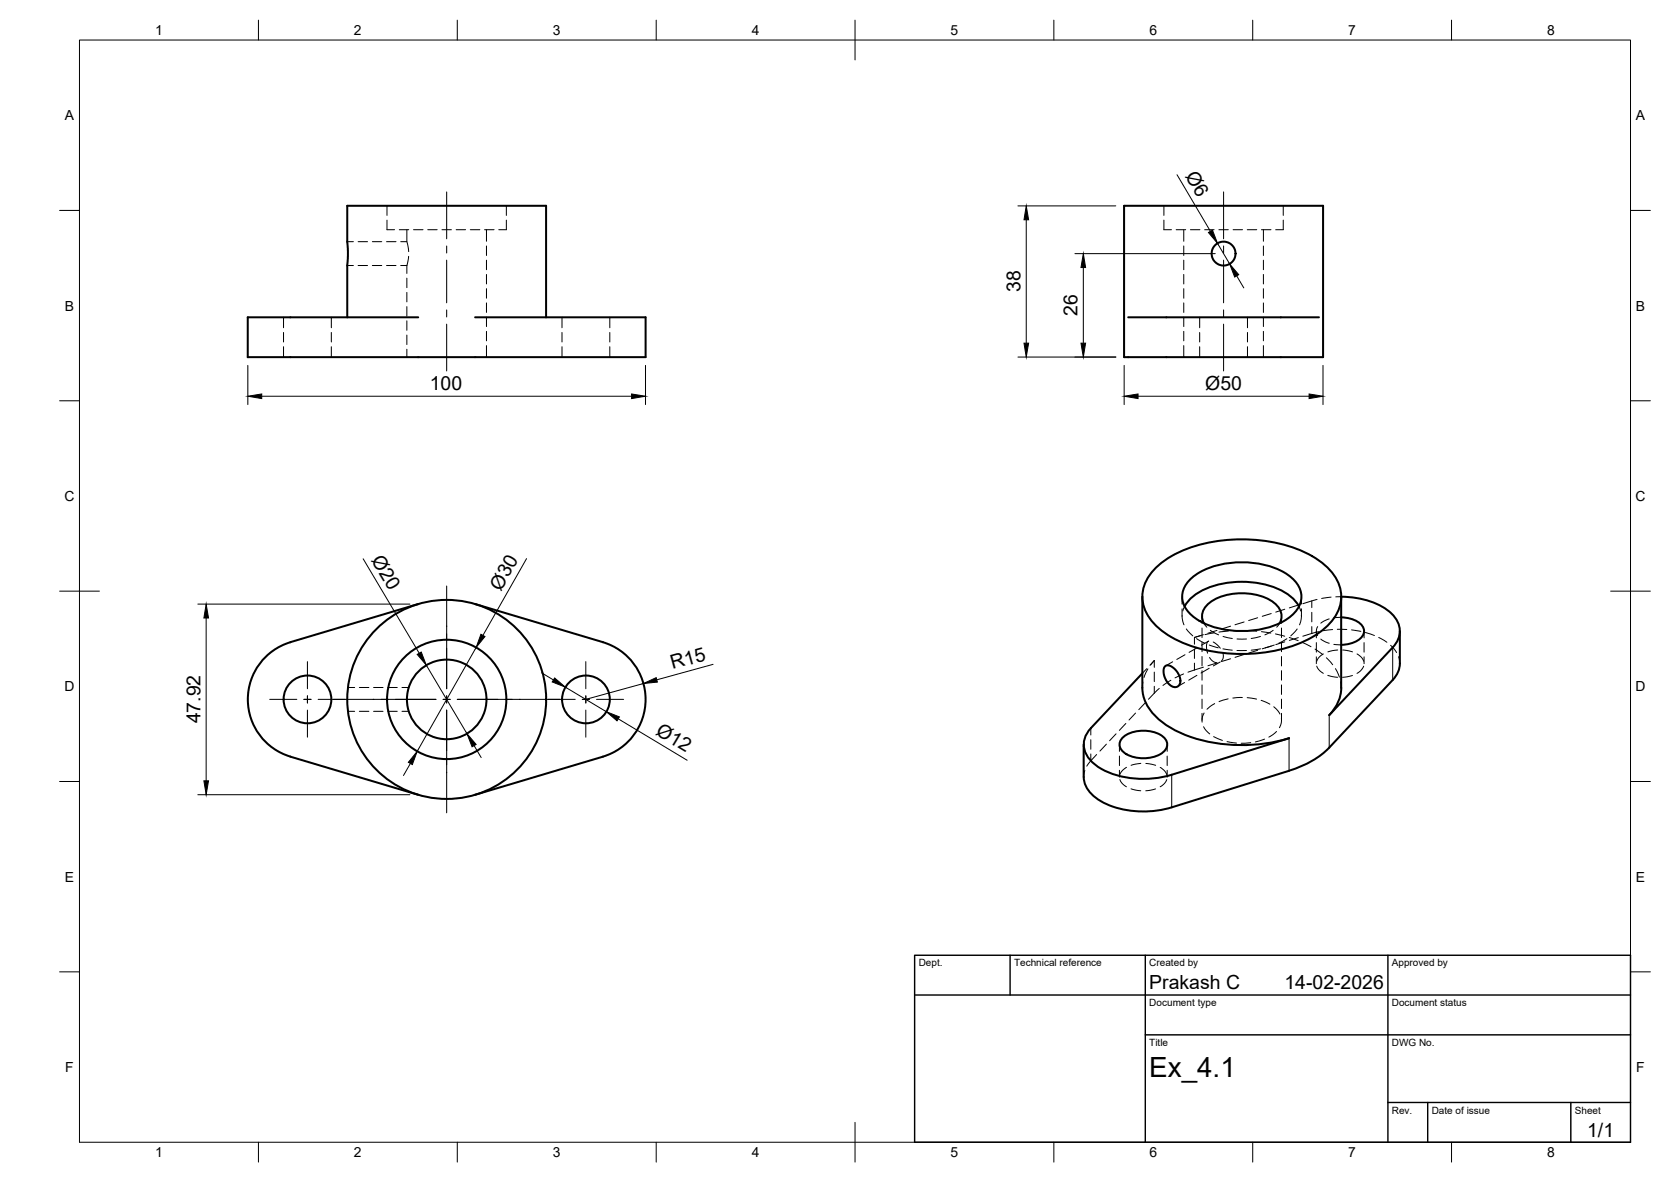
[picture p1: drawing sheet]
<svg xmlns="http://www.w3.org/2000/svg" width="420mm" height="297mm" viewBox="0 0 420 297" stroke-linecap="round" stroke-linejoin="round" font-family="sans-serif">
<!-- layer: Hidden -->
<g fill="none" stroke="#000" stroke-width=".25">
<path d="M97.3 55.3v2.4h1.9M97.3 51.7v2.4M100.4 57.7h2.4M102.3 57.7v3h-1.5M104 57.7h2.4M107.5 57.7h2.4M111.1 57.7h2.4M114.7 57.7h2.4M118.3 57.7h2.3M121.8 57.7h2.4M122.3 57.7v2.9M127.3 55.3v2.4h-1.9"/>
<path d="M127.3 51.7v2.4M292.7 55.3v2.4h1.9M292.7 51.7v2.4M295.7 57.7h2.4M297.6 57.7v2.9M299.3 57.7h2.4M302.9 57.7h2.4M306.5 57.7h2.3M310 57.7h2.4M313.6 57.7h2.4M317.2 57.7h2.4M317.7 57.7v2.9"/>
<path d="M322.7 55.3v2.4h-1.9M322.7 51.7v2.4M71.3 79.7v2.7M83.3 79.7v2.7M87.3 66.7h1.6M87.3 60.7h1.6M90 66.7h2.4M90 60.7h2.4M93.6 66.7h2.4M93.6 60.7h2.4M97.2 66.7h2.4M97.2 60.7h2.4"/>
<path d="M100.8 66.7h1.5M102.3 66.7v2M102.3 69.9v2.4M102.3 73.5v2.4M102.3 77.1v2.3M102.4 60.9l.4 2.3M102.7 64.4l-.4 2.3M122.3 61.8v2.4M122.3 65.4v2.4M122.3 69v2.4M122.3 72.5v2.4M122.3 76.1v2.4"/>
<path d="M122.3 79.7v2.4M141.3 79.7v2.7M153.3 79.7v2.7M297.6 61.8v2.4M297.6 65.4v2.4M297.6 69v2.4M297.6 72.5v2.4M297.6 76.1v2.4M297.6 79.7v2.4M301.6 79.7v2.7M313.7 79.7v2.7M317.7 61.8v2.4"/>
<path d="M317.7 65.4v2.4M317.7 69v2.4M317.7 72.5v2.4M317.7 76.1v2.4M317.7 79.7v2.4M71.3 83.6v2.3M71.3 87.1v2.7M83.3 83.6v2.3M83.3 87.1v2.7M102.3 80.6v2.4M102.3 84.2v2.4M102.3 87.8v2"/>
<path d="M122.3 83.3v2.3M122.3 86.9v2.9M141.3 83.6v2.3M141.3 87.1v2.7M153.3 83.6v2.3M153.3 87.1v2.7M297.6 83.3v2.3M297.6 86.9v2.9M301.6 83.6v2.3M301.6 87.1v2.7M313.7 83.6v2.3M313.7 87.1v2.7"/>
<path d="M317.7 83.3v2.3M317.7 86.9v2.9M297.2 150v1.8M297.2 153v1.9M297.2 154.7l.2 1.5 .3 .8M297.8 152.4l-.4 1.1M298.3 158.1l1.6 1.7M302.2 154.9v1.7M302.2 157.8v2.4M302.6 159.5l-2.3 .7 1.5-.4M302.7 156.6l.7 1M304.3 158.4l2.1 1.1"/>
<path d="M305.3 159l-2.3 .5M306 158.4l-2.3 .7M307.5 159.9l2.4 .6M308.9 158.6l-2.4 .2M309.4 157.4l-2.3 .7M312.4 158.5h-2.4M312.8 156.3l-2.3 .7M313.6 158.5l2.4 .1M316.2 155.2l-2.2 .7M316.9 159.9l-2.3 .6M317.2 158.7l2.3 .4M319.6 154.2l-2.2 .7"/>
<path d="M320.1 158.4l-2 1.1M320.7 159.3l2.3 .6M321.8 156.6l-.8 1M322.2 154.9v1.7M322.2 157.8v2.4M323 153.1l-2.2 .7M326.2 158.1l-1.7 1.7M326.5 152l-2.3 .8M326.6 152.4l.4 1.2M327.2 154.7l-.2 1.5-.3 .8M327.2 150v1.8M327.2 153v1.9"/>
<path d="M331 158.6v1.7M331.2 150.7l-3.6 1M331.3 157.5l-.3 1.1 .3 1.1M331.5 158.7l-3.9 1.2M334.2 155.5l-2.1 1.1M334.7 150.1l-2.4 .3M335.1 158.2l-2.4 .3M336.3 158.1l2.3 .1M337.2 155.1l-1.8 .2M337.2 150h-1.3M339.8 158.3l2.4 .4M343 158.6v1.7"/>
<path d="M343.3 158.9l2.3 .8M87.5 178.8h1.7M87.5 172.8h1.7M90.4 178.8h2.4M90.4 172.8h2.4M93.9 178.8h2.4M93.9 172.8h2.4M97.5 178.8h2.4M97.5 172.8h2.4M101.1 178.8h1.7M101.1 172.8h1.7M285.5 179.2l-1.6 1.7"/>
<path d="M287.4 171.4l-.2 1.5M288 176.6l-1.7 1.7M288.3 168l-1.1 1.2M288.6 168.1l-.9 2.2M289.3 167.1l.9-1.1-1.1 1.2M291.5 173l-2.7 2.7M294.4 170.9l-2 1.4M294.9 166.3l-1.8 1M297.6 169.4l-2.2 1M297.9 171.5l-1.8 1M298 164.5l-2.1 1.2M300.9 160.5l2.1 1.2"/>
<path d="M300.9 169.7l-2 1.2M301.1 162.8l-2.1 1.1M302.2 161.4v2.4M302.2 165v2.4M302.2 168.5v2.4M302.2 172.1v2.4M302.2 175.7v2.4M302.2 179.3v1.7M302.6 167.7l-3.9 1.2M302.8 179.2l-.4 .9-.1 1.4M303.8 161.1l-1.7 1M303.9 161.1l-.3 .3-.2 .8 .2 2"/>
<path d="M304 167.9l-2 1.2M304.1 162.1l2.2 .7M304.1 165.2l.8 1 1.1 .3M305.1 161.3l.9 .7 .8 .9M305.4 176.8l-1.9 1.4M306 166.6l-2.3 .7M306.8 166.4l-1.7 1M307.4 163.9l.2 1.2-.5 1M307.5 163.1l2.3 .3M308.8 175.6l-2.3 .7M309.4 165.6l-2.3 .7M311 163.5h2.4"/>
<path d="M311 160.6h2.4M312.4 175.3l-2.4 .1M312.8 164.5l-2.3 .7M313.6 175.3l2.4 .4M316.2 163.4l-2.2 .7M316.9 163.1l-2.3 .3M317.1 176l2.2 1M319.6 162.4l-2.2 .7M320.3 177.6l1.1 1.1 .4 .7M320.4 162.1l-2.3 .7M322.2 161.4v2.4M322.2 165v2.4"/>
<path d="M322.2 168.5v2.4M322.2 172.1v2.4M322.2 175.7v2.4M322.2 179.3v1.7M323 161.3l-2.2 .7M323.6 160.5l-2.1 1.2M324.2 160.2l2.2 .8M326.5 160.2l-2.3 .7M327.5 161.5l2.1 1M330.7 163.1l1.9 1.4M331 161.5v2.4M331 165.1v1.7"/>
<path d="M331.1 167.4l.8 1.2 .8 .6M332.1 160.6l2.1 1.1M332.7 164.3l-.9 .8-.7 1.1M333.5 165.3l1.6 1.8M333.9 169.7l2.4 .5M335.4 161.9l1.8 .2M335.8 168l1 2.2M336.4 163.4l-2.5 .4M337.1 171.3l.1 1.6M337.6 163.4l2.5 .4M340.1 169.7l-2.5 .5M341.2 164.3l1.1 .8 .6 1.1"/>
<path d="M342.9 167.4l-.6 .9-1.1 .9M343 161.5v2.4M343 165.1v1.7M346.7 160.2l2 1.2M349.7 162.2l1.5 1.8M351.7 165l.3 1.8M272.8 193.6l-.3 1.7M275.7 189.6l-2.4 2.9M278.2 187l-1.6 1.8M280.6 184.4l-1.6 1.7M281.5 187.1v1.7M281.5 190v2.4"/>
<path d="M281.5 193.6v1.7M281.6 195.9l.4 .8 1.2 1M283.1 181.8l-1.6 1.7M283.3 192.8l-1 .8-.7 1.1M284.4 198.2l2.4 .5M286.9 191.8l-2.5 .5M288.1 191.9l2.5 .4M290.6 198.3l-2.5 .4M291.7 192.9l1.1 .8 .6 1M293.4 195.9l-.5 .9-1.2 .9M293.5 187.1v1.7M293.5 190v2.4"/>
<path d="M293.5 193.6v1.7M302.6 182.6l.7 1 .9 .8M305.2 185.1l2.2 1M308.5 186.4l2.4 .3M314.5 186.6l-2.4 .2M318 185.7l-2.3 .7M321 183.8l-2 1.4M322.2 180.6v1.1l-.5 1.2"/>
</g>
<!-- layer: Visible -->
<g fill="none" stroke="#000" stroke-width=".51">
<path d="M282.6 51.7h50.1v38.1h-50.1zM87.3 79.7v-13.1l.2-2.1-.2-12.8h50v28M105.2 79.7h-42.9v10.1h100v-10.1h-42.8M283.7 79.7h47.9M105.2 151.8l-32.2 9.6M119.5 151.8l32.1 9.6a15 15 0 0 1 10.7 14.4 15 15 0 0 1-10.7 14.3l-32.1 9.6M287.2 150v22.8a12 12 0 0 0 6.5 9.7 38.2 38.2 0 0 0 25.9 4.1l4.5-1.1-29.5 9.2a23.1 23.1 0 0 1-18.8-2.2 6.1 6.1 0 0 1-2.7-7.8l1.2-1.7M290.3 143a28.5 28.5 0 0 1 16.9-7.2 38.3 38.3 0 0 1 22.7 4 14 14 0 0 1 7.1 8.2 10 10 0 0 1-4 10 32.1 32.1 0 0 1-19.7 6.3 35.6 35.6 0 0 1-20.4-5.2 11.2 11.2 0 0 1-5.6-9.8 10.1 10.1 0 0 1 3-6.3zM297.9 152.4a13.7 13.7 0 0 1 9.9-5.8 22.5 22.5 0 0 1 16 2.8 8.6 8.6 0 0 1 2.8 3M299.5 145.4a20.2 20.2 0 0 1 15-4 17.2 17.2 0 0 1 11.3 4.8 5.6 5.6 0 0 1-.8 8.3 20.2 20.2 0 0 1-15.1 4 17.2 17.2 0 0 1-11.2-4.9 5.6 5.6 0 0 1 .8-8.2zM302.7 156.6a4 4 0 0 1 1.8-5.4 15.2 15.2 0 0 1 15.5 0 4 4 0 0 1 1.8 5.4M337.2 155.1a5.9 5.9 0 0 1 5.7 2.9 2.83 2.83 0 0 1-1.9 3.2 8.8 8.8 0 0 1-3.8 .9"/>
<path d="M352 158.6l-.1 8.8-.3 1.2-.5 1.2-16.9 18.1a23 23 0 0 1-10.1 5.8l-29.5 9.2a23 23 0 0 1-19-2.3 6.9 6.9 0 0 1-3.1-5.3v-8.2M73 161.4a15 15 0 0 0-10.7 14.4 15 15 0 0 0 10.7 14.3M287.2 169.2l-12.9 13.8M292.9 167.5l.4-.3 .7 .1 1.6 1 1.1 1.9 .1 1.1-.2 .7a1.66 1.66 0 0 1-2.8-.3l-.9-1.3-.3-1v-1.2zM350.2 162.7a5.8 5.8 0 0 0-1-9.1 19.6 19.6 0 0 0-12-3.6v22.8a9.9 9.9 0 0 1-3 6.9l16-17M73 190.1l32.2 9.6M282.6 185.1a8.9 8.9 0 0 1 9.8 0 2.49 2.49 0 0 1 1.1 2.4 2.49 2.49 0 0 1-1.8 2 9.1 9.1 0 0 1-9.1-.4 2.36 2.36 0 0 1 0-4z"/>
<circle cx="307.7" cy="63.7" r="3"/>
<circle cx="77.3" cy="175.8" r="6"/>
<circle cx="112.3" cy="175.8" r="25"/>
<circle cx="112.3" cy="175.8" r="10"/>
<circle cx="112.3" cy="175.8" r="15"/>
<circle cx="147.3" cy="175.8" r="6"/>
</g>
<!-- layer: Hidden Narrow -->
<path d="M329.8 151v1.7M329.8 153.9v2.4M329.8 157.5v1.7M290.2 166v1.7M290.2 168.9v2.4M290.2 172.5v1.7M300.3 160.2v1.7M300.3 163.1v2.4M300.3 166.7v1.7M274.3 183v1.7M274.3 185.9v2.4M274.3 189.5v1.7" fill="none" stroke="#000" stroke-width=".25"/>
<!-- layer: Visible Narrow -->
<path d="M334.2 179.7v8.2M350.2 162.7v8.2M294.6 194.7v8.2M324.1 185.5v8.2" fill="none" stroke="#000" stroke-width=".25"/>
<!-- layer: BORDER -->
<g fill="none" stroke="#000" stroke-width=".25">
<path d="M20 10.1h390v276.9h-390zM65 5.1v5M115 5.1v5M165 5.1v5M215 5.1v10M265 5.1v5M315 5.1v5M365 5.1v5M15 52.9h5M410 52.9h5M15 100.7h5M410 100.7h5"/>
<path d="M15 148.6h10M405 148.6h10M15 196.4h5M410 196.4h5M15 244.2h5M410 244.2h5M65 287v5M115 287v5M165 287v5M215 282.1v9.9M265 287v5M315 287v5"/>
<path d="M365 287v5"/>
</g>
<!-- layer: TITLEBLOCK -->
<path d="M230 240.1h180v46.9h-180zM230 250h180M254 240.1v9.9M288 240.1v46.9M349 240.1v46.9M288 260.1h122M349 277.1h61M359 277.1v9.9M395 277.1v9.9" fill="none" stroke="#000" stroke-width=".36"/>
<!-- layer: Smart Centers -->
<g fill="none" stroke="#000" stroke-width=".25">
<path d="M112.3 48.2v11.8M307.7 48.2v11.8M112.3 61.8v1.8M112.3 65.4v10.7M112.3 77.9v1.8M307.7 61.8v1.8M307.7 65.4v10.7M307.7 77.9v1.8M112.3 81.5v11.7M307.7 81.5v11.7M112.3 147.3v25.8M67.8 175.8h6.8"/>
<path d="M76.4 175.8h1.8M77.3 166.3v6.8M77.3 174.9v1.8M77.3 178.4v6.9M80 175.8h29.6M111.4 175.8h1.8M112.3 174.9v1.8M112.3 178.4v25.9M115 175.8h29.6M146.4 175.8h1.8M147.3 166.3v6.8M147.3 174.9v1.8"/>
<path d="M147.3 178.4v6.9M150 175.8h6.8"/>
</g>
<!-- layer: FD_Dimensions -->
<g fill="none" stroke="#000" stroke-width=".25">
<path d="M255.9 51.7h24.7M258 55.2v31M296 43.9l8.4 14.2M270.3 63.7h35.3M272.4 67.2v19M306.1 61.2l3.1 5.1M311 69.3l1.7 3.1M62.3 91.8v9.9M65.8 99.6h93M162.3 91.8v9.9M255.9 89.7h24.7M282.7 91.8v9.9"/>
<path d="M286.2 99.6h43M332.7 91.8v9.9M49.7 151.8h53.4M51.8 155.3v40.9M91.3 140.4l14.1 23.8M132.4 140.4l-11 19.3M107.2 167.2l10.2 17.2M119.7 162.7l-14.8 26.1M136.2 169.1l3 1.8M142.2 172.7l10.2 6.1M161.8 171.8l-14.5 4M179.3 166.9l-14.2 3.9"/>
<path d="M49.7 199.7h53.4M103.2 191.9l-1.7 3M119.2 187.4l1.8 3M155.4 180.6l17.4 10.5"/>
</g>
<g fill="#000" stroke="#000" stroke-width=".25">
<path d="M258 51.7l.6 3.5h-1.1zM303.8 58.4l1.1-.6 1.2 3.4zM272.4 63.7l.6 3.5h-1.2zM309.2 66.3l2.3 2.7-1 .6zM62.3 99.6l3.5-.6v1.2zM158.8 99l3.5 .6-3.5 .6zM257.5 86.2h1.1l-.6 3.5zM271.8 86.2h1.2l-.6 3.5zM282.7 99.6l3.5-.6v1.2zM329.2 99l3.5 .6-3.5 .6zM51.8 151.8l.6 3.5h-1.1zM120.9 159.4l1 .6-2.2 2.7z"/>
<path d="M104.9 164.5l1-.6 1.3 3.3zM139.5 170.4l2.7 2.3-3.3-1.3zM161.8 171.8l3.2-1.5 .3 1.1zM51.3 196.2h1.1l-.6 3.5zM104.9 188.8l-1.2 3.3-1-.5zM117.4 184.4l2.3 2.7-1 .6zM152.4 178.8l3.3 1.4-.5 1z"/>
</g>
<text font-size="7" x="289" y="270.6">Ex_4.1</text>
<g font-size="4.9">
<text x="297.9" y="44.2" transform="rotate(59 297.9 44.2)">Ø6</text>
<text x="256.6" y="73.5" transform="rotate(-90 256.6 73.5)">38</text>
<text x="270.9" y="79.4" transform="rotate(-90 270.9 79.4)">26</text>
<text x="108.1" y="98.1">100</text>
<text x="303.1" y="98">Ø50</text>
<text x="93.2" y="140.7" transform="rotate(59 93.2 140.7)">Ø20</text>
<text x="125.9" y="148.7" transform="rotate(-60 125.9 148.7)">Ø30</text>
<text x="169.1" y="168.2" transform="rotate(-15 169.1 168.2)">R15</text>
<text x="50.4" y="181.8" transform="rotate(-90 50.4 181.8)">47.92</text>
<text x="164.7" y="184.4" transform="rotate(31 164.7 184.4)">Ø12</text>
<text x="289" y="248.5">Prakash C</text>
<text x="323" y="248.5">14-02-2026</text>
<text x="399.1" y="285.7">1/1</text>
</g>
<g font-size="3.5">
<text x="39" y="8.8">1</text>
<text x="89" y="8.8">2</text>
<text x="139" y="8.8">3</text>
<text x="189" y="8.8">4</text>
<text x="239" y="8.8">5</text>
<text x="289" y="8.8">6</text>
<text x="339" y="8.8">7</text>
<text x="389" y="8.8">8</text>
<text x="16.3" y="30.2">A</text>
<text x="411.3" y="30.2">A</text>
<text x="16.3" y="78">B</text>
<text x="411.3" y="78">B</text>
<text x="16.2" y="125.9">C</text>
<text x="411.2" y="125.9">C</text>
<text x="16.2" y="173.7">D</text>
<text x="411.2" y="173.7">D</text>
<text x="16.3" y="221.6">E</text>
<text x="411.3" y="221.6">E</text>
<text x="16.4" y="269.4">F</text>
<text x="411.4" y="269.4">F</text>
<text x="39" y="290.8">1</text>
<text x="89" y="290.8">2</text>
<text x="139" y="290.8">3</text>
<text x="189" y="290.8">4</text>
<text x="239" y="290.8">5</text>
<text x="289" y="290.8">6</text>
<text x="339" y="290.8">7</text>
<text x="389" y="290.8">8</text>
</g>
<g font-size="2.5">
<text x="231" y="242.9">Dept.</text>
<text x="255" y="242.9">Technical reference</text>
<text x="289" y="242.9">Created by</text>
<text x="350" y="242.9">Approved by</text>
<text x="289" y="252.8">Document type</text>
<text x="350" y="252.8">Document status</text>
<text x="289" y="262.9">Title</text>
<text x="350" y="262.9">DWG No.</text>
<text x="350" y="279.9">Rev.</text>
<text x="360" y="279.9">Date of issue</text>
<text x="396" y="279.9">Sheet</text>
</g>
</svg>
